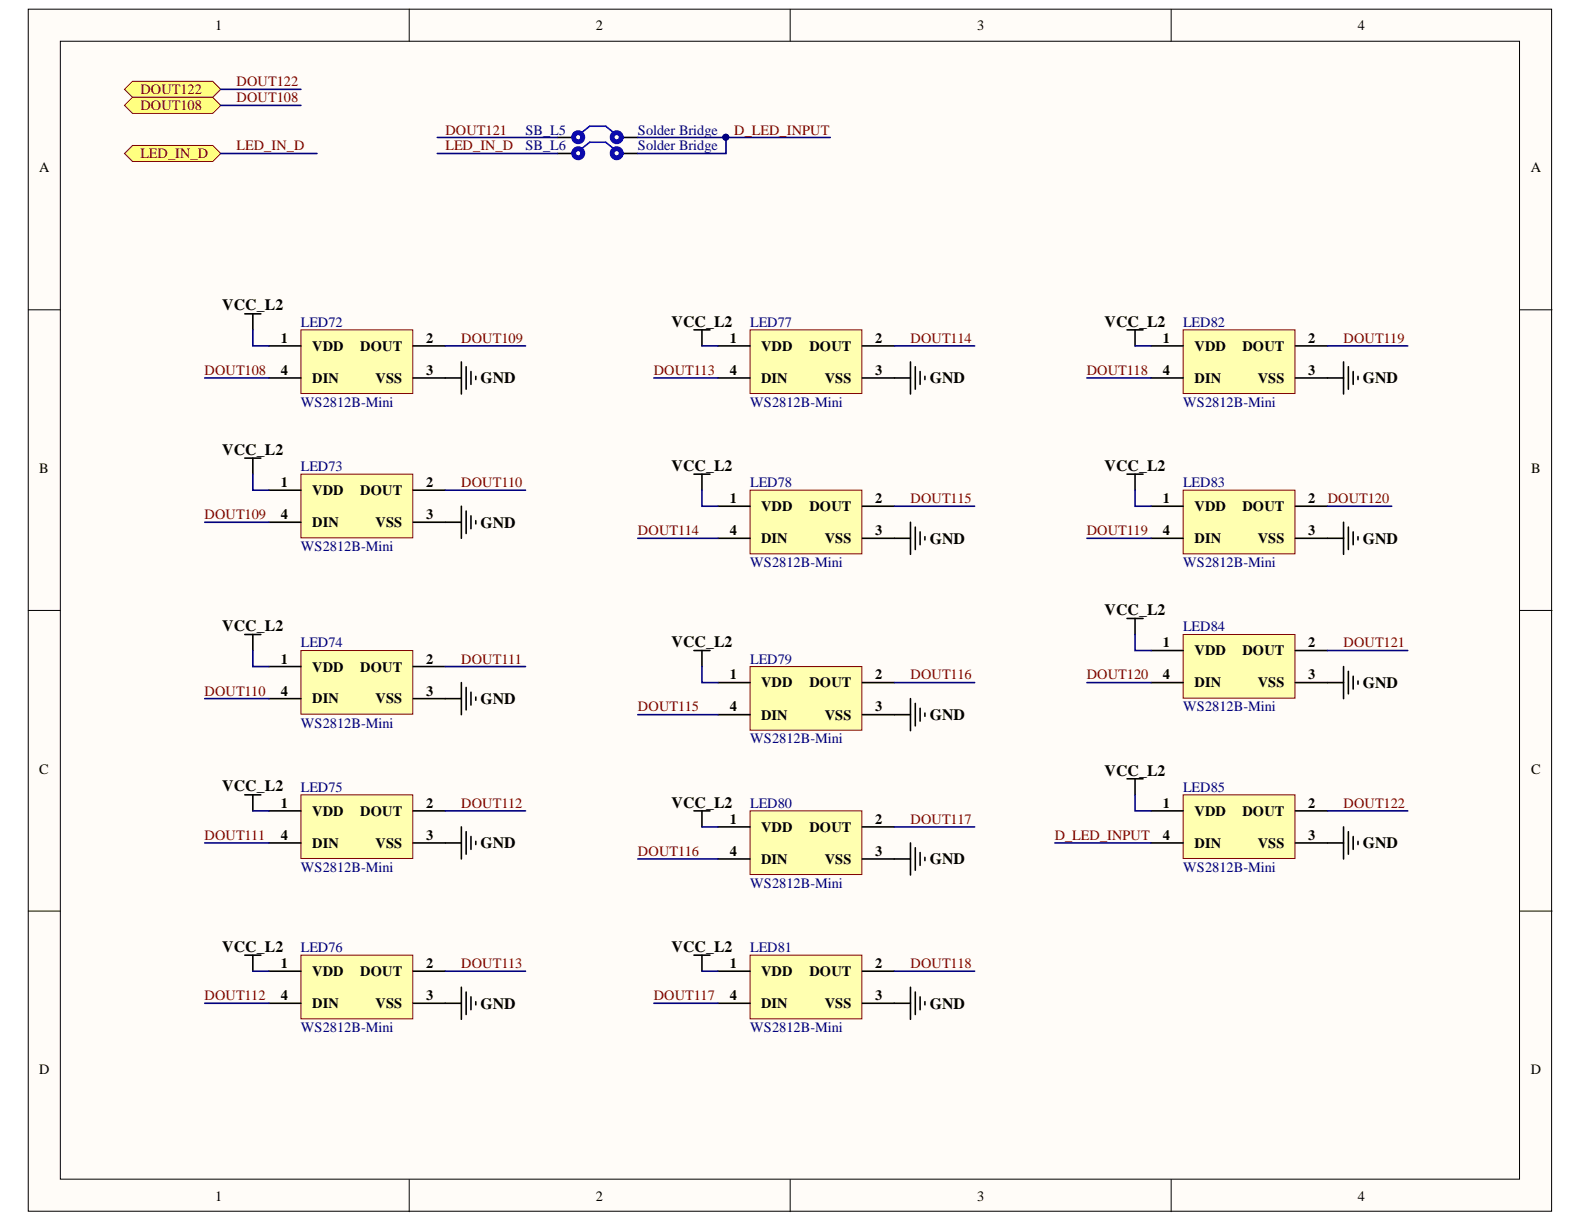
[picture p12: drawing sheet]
<svg xmlns="http://www.w3.org/2000/svg" width="279mm" height="216mm" viewBox="0 0 279 216" stroke-linecap="round" stroke-linejoin="round" font-family="sans-serif">
<g fill="#fffcf8" stroke="#000" stroke-width=".18">
<path d="M5 1.6h268.7v212h-268.7z"/>
<path d="M10.6 7.3h257.4v200.7h-257.4z"/>
</g>
<path d="M72.2 1.6v5.7M139.4 1.6v5.7M206.6 1.6v5.7M5 54.6h5.6M268.1 54.6h5.7M5 107.7h5.6M268.1 107.7h5.7M5 160.7h5.6M268.1 160.7h5.7M72.2 208.1v5.6M139.4 208.1v5.6M206.6 208.1v5.6" fill="none" stroke="#000" stroke-width=".18"/>
<path d="M53.1 83.6h19.7v11.3h-19.7z" fill="#ffffb0" stroke="#800000" stroke-width=".18"/>
<path d="M43.2 80.8h2.8M44.6 80.8v2.8M47.4 86.5h5.7M47.4 92.1h5.7M72.9 86.5h5.6M72.9 92.1h8.5M81.4 89.3v5.6M82.2 90.1v4M83.1 91v2.3M83.9 91.8v.6" fill="none" stroke="#000" stroke-width=".28"/>
<path d="M53.1 58.2h19.7v11.2h-19.7z" fill="#ffffb0" stroke="#800000" stroke-width=".18"/>
<path d="M43.2 55.4h2.8M44.6 55.4v2.8M47.4 61h5.7M47.4 66.7h5.7M72.9 61h5.6M72.9 66.7h8.5M81.4 63.8v5.7M82.2 64.7v3.9M83.1 65.5v2.3M83.9 66.4v.6" fill="none" stroke="#000" stroke-width=".28"/>
<path d="M53.1 114.7h19.7v11.3h-19.7z" fill="#ffffb0" stroke="#800000" stroke-width=".18"/>
<path d="M43.2 111.9h2.8M44.6 111.9v2.8M47.4 117.6h5.7M72.9 117.6h5.6M47.4 123.2h5.7M72.9 123.2h8.5M81.4 120.4v5.7M82.2 121.3v3.9M83.1 122.1v2.3M83.9 122.9v.6" fill="none" stroke="#000" stroke-width=".28"/>
<path d="M53.1 140.2h19.7v11.2h-19.7z" fill="#ffffb0" stroke="#800000" stroke-width=".18"/>
<path d="M43.2 140.2h2.8M44.6 140.2v2.8M47.4 143h5.7M47.4 148.7h5.7M72.9 143h5.6M72.9 148.7h8.5M81.4 145.9v5.6M82.2 146.7v4M83.1 147.6v2.2M83.9 148.4v.6" fill="none" stroke="#000" stroke-width=".28"/>
<path d="M53.1 168.5h19.7v11.2h-19.7z" fill="#ffffb0" stroke="#800000" stroke-width=".18"/>
<path d="M43.2 168.5h2.8M44.6 168.5v2.8M47.4 171.3h5.7M47.4 177h5.7M72.9 171.3h5.6M72.9 177h8.5M81.4 174.1v5.7M82.2 175v3.9M83.1 175.8v2.3M83.9 176.7v.5" fill="none" stroke="#000" stroke-width=".28"/>
<path d="M132.3 58.2h19.7v11.2h-19.7z" fill="#ffffb0" stroke="#800000" stroke-width=".18"/>
<path d="M122.4 58.2h2.8M123.8 58.2v2.8M126.6 61h5.7M126.6 66.7h5.7M152.1 61h5.7M152.1 66.7h8.5M160.6 63.8v5.7M161.4 64.7v3.9M162.3 65.5v2.3M163.1 66.4v.6" fill="none" stroke="#000" stroke-width=".28"/>
<path d="M132.3 86.5h19.7v11.2h-19.7z" fill="#ffffb0" stroke="#800000" stroke-width=".18"/>
<path d="M122.4 83.6h2.8M123.8 83.6v2.9M126.6 89.3h5.7M126.6 94.9h5.7M152.1 89.3h5.7M152.1 94.9h8.5M160.6 92.1v5.7M161.4 93v3.9M162.3 93.8v2.3M163.1 94.7v.5" fill="none" stroke="#000" stroke-width=".28"/>
<path d="M132.3 117.6h19.7v11.2h-19.7z" fill="#ffffb0" stroke="#800000" stroke-width=".18"/>
<path d="M122.4 114.7h2.8M123.8 114.7v2.9M126.6 120.4h5.7M126.6 126.1h5.7M152.1 120.4h5.7M152.1 126.1h8.5M160.6 123.2v5.7M161.4 124.1v3.9M162.3 124.9v2.3M163.1 125.8v.5" fill="none" stroke="#000" stroke-width=".28"/>
<path d="M132.3 143h19.7v11.3h-19.7z" fill="#ffffb0" stroke="#800000" stroke-width=".18"/>
<path d="M122.4 143h2.8M123.8 143v2.9M126.6 145.9h5.7M126.6 151.5h5.7M152.1 145.9h5.7M152.1 151.5h8.5M160.6 148.7v5.6M161.4 149.5v4M162.3 150.4v2.2M163.1 151.2v.6" fill="none" stroke="#000" stroke-width=".28"/>
<path d="M132.3 168.5h19.7v11.2h-19.7z" fill="#ffffb0" stroke="#800000" stroke-width=".18"/>
<path d="M122.4 168.5h2.8M123.8 168.5v2.8M126.6 171.3h5.7M126.6 177h5.7M152.1 171.3h5.7M152.1 177h8.5M160.6 174.1v5.7M161.4 175v3.9M162.3 175.8v2.3M163.1 176.7v.5" fill="none" stroke="#000" stroke-width=".28"/>
<path d="M208.7 58.2h19.7v11.2h-19.7z" fill="#ffffb0" stroke="#800000" stroke-width=".18"/>
<path d="M198.8 58.2h2.8M200.2 58.2v2.8M203 61h5.7M203 66.7h5.7M228.5 61h5.7M228.5 66.7h8.5M237 63.8v5.7M237.8 64.7v3.9M238.7 65.5v2.3M239.5 66.4v.6" fill="none" stroke="#000" stroke-width=".28"/>
<g fill="#ffff80" stroke="#800000" stroke-width=".18">
<path d="M22 15.8l1.4-1.5h14.1l1.4 1.5-1.4 1.4h-14.1z" fill-rule="evenodd"/>
<path d="M22 18.6l1.4-1.4h14.1l1.4 1.4-1.4 1.4h-14.1z" fill-rule="evenodd"/>
</g>
<path d="M208.7 86.5h19.7v11.2h-19.7z" fill="#ffffb0" stroke="#800000" stroke-width=".18"/>
<path d="M198.8 83.6h2.8M200.2 83.6v2.9M203 89.3h5.7M203 94.9h5.7M228.5 89.3h5.7M228.5 94.9h8.5M237 92.1v5.7M237.8 93v3.9M238.7 93.8v2.3M239.5 94.7v.5" fill="none" stroke="#000" stroke-width=".28"/>
<path d="M208.7 111.9h19.7v11.2h-19.7z" fill="#ffffb0" stroke="#800000" stroke-width=".18"/>
<path d="M198.8 109.1h2.8M200.2 109.1v2.8M203 114.7h5.7M228.5 114.7h5.7M237 117.6v5.6M237.8 118.4v4M238.7 119.3v2.2M203 120.4h5.7M228.5 120.4h8.5M239.5 120.1v.6" fill="none" stroke="#000" stroke-width=".28"/>
<path d="M208.7 140.2h19.7v11.2h-19.7z" fill="#ffffb0" stroke="#800000" stroke-width=".18"/>
<g fill="none" stroke="#000" stroke-width=".28">
<path d="M98.4 24.2h2.8M98.4 27.1h2.8M109.7 24.2h2.8M109.7 27.1h2.8M198.8 137.4h2.8M200.2 137.4v2.8M203 143h5.7M203 148.7h5.7M228.5 143h5.7M228.5 148.7h8.5M237 145.9v5.6M237.8 146.7v4"/>
<path d="M238.7 147.6v2.2M239.5 148.4v.6"/>
</g>
<g fill="none" stroke="#000080" stroke-width=".28">
<path d="M38.9 18.6h14.2M38.9 15.8h14.2M77.1 27.1h21.3M77.1 24.2h21.3M112.5 24.2h34M128.1 24.2v2.9h-15.6M44.6 58.2v2.8h2.8M36.1 66.7h11.3M78.5 61h14.2M115.3 66.7h11.3M123.8 61h2.8M157.8 61h14.1"/>
<path d="M191.7 66.7h11.3M200.2 61h2.8M234.2 61h14.1M36.1 92.1h11.3M44.6 83.6v2.9h2.8M78.5 86.5h14.2M112.5 94.9h14.1M123.8 86.5v2.8h2.8M157.8 89.3h14.1M191.7 94.9h11.3M200.2 86.5v2.8h2.8M234.2 89.3h11.3"/>
<path d="M44.6 114.7v2.9h2.8M78.5 117.6h14.2M123.8 117.6v2.8h2.8M200.2 111.9v2.8h2.8M234.2 114.7h14.1M36.1 123.2h11.3M112.5 126.1h14.1M157.8 120.4h14.1M191.7 120.4h11.3M36.1 148.7h11.3M44.6 143h2.8M78.5 143h14.2"/>
<path d="M112.5 151.5h14.1M123.8 145.9h2.8M157.8 145.9h14.1M186.1 148.7h16.9M200.2 140.2v2.8h2.8M234.2 143h14.1M36.1 177h11.3M44.6 171.3h2.8M78.5 171.3h14.2M115.3 177h11.3M123.8 171.3h2.8M157.8 171.3h14.1"/>
</g>
<g fill="none" stroke="#00f" stroke-width=".85">
<circle cx="102" cy="27" r=".81"/>
<circle cx="102" cy="24.2" r=".81"/>
<circle cx="108.8" cy="27" r=".81"/>
<circle cx="108.8" cy="24.2" r=".81"/>
</g>
<path d="M102.6 23.4l1.4-1.1h2.8l1.5 1.1M102.6 26.2l1.4-1.1h2.8l1.5 1.1" fill="none" stroke="#00f" stroke-width=".28"/>
<circle cx="128" cy="24.2" r=".52" fill="#000080" stroke="#000080" stroke-width=".18"/>
<path d="M22 27.1l1.4-1.4h14.1l1.4 1.4-1.4 1.4h-14.1z" fill-rule="evenodd" fill="#ffff80" stroke="#800000" stroke-width=".18"/>
<path d="M38.9 27.1h17" fill="none" stroke="#000080" stroke-width=".28"/>
<g font-size="2.8">
<text x="39.2" y="54.7">VCC_L2</text>
<text x="118.4" y="57.6">VCC_L2</text>
<text x="194.8" y="57.6">VCC_L2</text>
<text x="84.7" y="67.6">GND</text>
<text x="164" y="67.6">GND</text>
<text x="240.4" y="67.6">GND</text>
<text x="39.2" y="80.2">VCC_L2</text>
<text x="118.4" y="83">VCC_L2</text>
<text x="194.8" y="83">VCC_L2</text>
<text x="84.7" y="93.1">GND</text>
<text x="164" y="95.9">GND</text>
<text x="240.4" y="95.9">GND</text>
<text x="39.2" y="111.3">VCC_L2</text>
<text x="194.8" y="108.5">VCC_L2</text>
<text x="118.4" y="114.2">VCC_L2</text>
<text x="84.7" y="124.2">GND</text>
<text x="240.4" y="121.3">GND</text>
<text x="164" y="127">GND</text>
<text x="194.8" y="136.8">VCC_L2</text>
<text x="39.2" y="139.6">VCC_L2</text>
<text x="118.4" y="142.5">VCC_L2</text>
<text x="84.7" y="149.6">GND</text>
<text x="240.4" y="149.6">GND</text>
<text x="164" y="152.4">GND</text>
<text x="39.2" y="167.9">VCC_L2</text>
<text x="118.4" y="167.9">VCC_L2</text>
<text x="84.7" y="177.9">GND</text>
<text x="164" y="177.9">GND</text>
</g>
<g font-size="2.5">
<text x="37.9" y="5.3">1</text>
<text x="105.1" y="5.3">2</text>
<text x="172.4" y="5.3">3</text>
<text x="239.5" y="5.3">4</text>
<text x="6.9" y="30.4">A</text>
<text x="270" y="30.4">A</text>
<text x="49.5" y="60.5">1</text>
<text x="55.1" y="61.9">VDD</text>
<text x="63.5" y="61.9">DOUT</text>
<text x="75.2" y="60.5">2</text>
<text x="128.8" y="60.5">1</text>
<text x="134.2" y="61.9">VDD</text>
<text x="142.8" y="61.9">DOUT</text>
<text x="154.4" y="60.5">2</text>
<text x="205.1" y="60.5">1</text>
<text x="210.7" y="61.9">VDD</text>
<text x="219.2" y="61.9">DOUT</text>
<text x="230.7" y="60.5">2</text>
<text x="49.5" y="66.1">4</text>
<text x="55.1" y="67.6">DIN</text>
<text x="66.2" y="67.6">VSS</text>
<text x="75.2" y="66.1">3</text>
<text x="128.8" y="66.1">4</text>
<text x="134.2" y="67.6">DIN</text>
<text x="145.5" y="67.6">VSS</text>
<text x="154.4" y="66.1">3</text>
<text x="205.1" y="66.1">4</text>
<text x="210.7" y="67.6">DIN</text>
<text x="221.9" y="67.6">VSS</text>
<text x="230.7" y="66.1">3</text>
<text x="6.9" y="83.4">B</text>
<text x="270.1" y="83.4">B</text>
<text x="49.5" y="85.9">1</text>
<text x="55.1" y="87.3">VDD</text>
<text x="63.5" y="87.3">DOUT</text>
<text x="75.2" y="85.9">2</text>
<text x="128.8" y="88.8">1</text>
<text x="154.4" y="88.8">2</text>
<text x="205.1" y="88.8">1</text>
<text x="230.7" y="88.8">2</text>
<text x="49.5" y="91.5">4</text>
<text x="55.1" y="93">DIN</text>
<text x="66.2" y="93">VSS</text>
<text x="75.2" y="91.5">3</text>
<text x="128.8" y="94.4">4</text>
<text x="134.2" y="90.2">VDD</text>
<text x="134.2" y="95.8">DIN</text>
<text x="142.8" y="90.2">DOUT</text>
<text x="145.5" y="95.8">VSS</text>
<text x="154.4" y="94.4">3</text>
<text x="205.1" y="94.4">4</text>
<text x="210.7" y="90.2">VDD</text>
<text x="210.7" y="95.8">DIN</text>
<text x="219.2" y="90.2">DOUT</text>
<text x="221.9" y="95.8">VSS</text>
<text x="230.7" y="94.4">3</text>
<text x="49.5" y="117">1</text>
<text x="55.1" y="118.5">VDD</text>
<text x="63.5" y="118.5">DOUT</text>
<text x="75.2" y="117">2</text>
<text x="128.8" y="119.8">1</text>
<text x="154.4" y="119.8">2</text>
<text x="205.1" y="114.2">1</text>
<text x="205.1" y="119.8">4</text>
<text x="210.7" y="115.6">VDD</text>
<text x="219.2" y="115.6">DOUT</text>
<text x="230.7" y="114.2">2</text>
<text x="230.7" y="119.8">3</text>
<text x="49.5" y="122.7">4</text>
<text x="55.1" y="124.1">DIN</text>
<text x="66.2" y="124.1">VSS</text>
<text x="75.2" y="122.7">3</text>
<text x="128.8" y="125.5">4</text>
<text x="134.2" y="121.3">VDD</text>
<text x="142.8" y="121.3">DOUT</text>
<text x="154.4" y="125.5">3</text>
<text x="210.7" y="121.3">DIN</text>
<text x="221.9" y="121.3">VSS</text>
<text x="134.2" y="126.9">DIN</text>
<text x="145.5" y="126.9">VSS</text>
<text x="6.9" y="136.5">C</text>
<text x="270.1" y="136.5">C</text>
<text x="49.5" y="142.5">1</text>
<text x="55.1" y="143.9">VDD</text>
<text x="63.5" y="143.9">DOUT</text>
<text x="75.2" y="142.5">2</text>
<text x="205.1" y="142.5">1</text>
<text x="210.7" y="143.9">VDD</text>
<text x="219.2" y="143.9">DOUT</text>
<text x="230.7" y="142.5">2</text>
<text x="49.5" y="148.1">4</text>
<text x="55.1" y="149.6">DIN</text>
<text x="66.2" y="149.6">VSS</text>
<text x="75.2" y="148.1">3</text>
<text x="128.8" y="145.3">1</text>
<text x="134.2" y="146.7">VDD</text>
<text x="142.8" y="146.7">DOUT</text>
<text x="154.4" y="145.3">2</text>
<text x="205.1" y="148.1">4</text>
<text x="210.7" y="149.6">DIN</text>
<text x="221.9" y="149.6">VSS</text>
<text x="230.7" y="148.1">3</text>
<text x="128.8" y="151">4</text>
<text x="134.2" y="152.3">DIN</text>
<text x="145.5" y="152.3">VSS</text>
<text x="154.4" y="151">3</text>
<text x="49.5" y="170.8">1</text>
<text x="55.1" y="172.2">VDD</text>
<text x="63.5" y="172.2">DOUT</text>
<text x="75.2" y="170.8">2</text>
<text x="128.8" y="170.8">1</text>
<text x="134.2" y="172.2">VDD</text>
<text x="142.8" y="172.2">DOUT</text>
<text x="154.4" y="170.8">2</text>
<text x="49.5" y="176.4">4</text>
<text x="55.1" y="177.8">DIN</text>
<text x="66.2" y="177.8">VSS</text>
<text x="75.2" y="176.4">3</text>
<text x="128.8" y="176.4">4</text>
<text x="134.2" y="177.8">DIN</text>
<text x="145.5" y="177.8">VSS</text>
<text x="154.4" y="176.4">3</text>
<text x="6.9" y="189.5">D</text>
<text x="270" y="189.5">D</text>
<text x="37.9" y="211.8">1</text>
<text x="105.1" y="211.8">2</text>
<text x="172.4" y="211.8">3</text>
<text x="239.5" y="211.8">4</text>
</g>
<g font-size="2.5" fill="#800000">
<text x="24.8" y="16.6">DOUT122</text>
<text x="41.7" y="15.2">DOUT122</text>
<text x="24.8" y="19.4">DOUT108</text>
<text x="41.7" y="18.1">DOUT108</text>
<text x="78.6" y="23.7">DOUT121</text>
<text x="129.5" y="23.7">D_LED_INPUT</text>
<text x="24.8" y="28">LED_IN_D</text>
<text x="41.7" y="26.5">LED_IN_D</text>
<text x="78.6" y="26.5">LED_IN_D</text>
<text x="81.4" y="60.5">DOUT109</text>
<text x="160.6" y="60.5">DOUT114</text>
<text x="237" y="60.5">DOUT119</text>
<text x="36.1" y="66.1">DOUT108</text>
<text x="115.3" y="66.1">DOUT113</text>
<text x="191.7" y="66.1">DOUT118</text>
<text x="81.4" y="85.9">DOUT110</text>
<text x="160.6" y="88.8">DOUT115</text>
<text x="234.2" y="88.8">DOUT120</text>
<text x="36.1" y="91.5">DOUT109</text>
<text x="112.5" y="94.4">DOUT114</text>
<text x="191.7" y="94.4">DOUT119</text>
<text x="81.4" y="117">DOUT111</text>
<text x="160.6" y="119.8">DOUT116</text>
<text x="191.7" y="119.8">DOUT120</text>
<text x="237" y="114.2">DOUT121</text>
<text x="36.1" y="122.7">DOUT110</text>
<text x="112.5" y="125.5">DOUT115</text>
<text x="81.4" y="142.5">DOUT112</text>
<text x="237" y="142.5">DOUT122</text>
<text x="36.1" y="148.1">DOUT111</text>
<text x="160.6" y="145.3">DOUT117</text>
<text x="186" y="148.1">D_LED_INPUT</text>
<text x="112.5" y="151">DOUT116</text>
<text x="81.4" y="170.8">DOUT113</text>
<text x="160.6" y="170.8">DOUT118</text>
<text x="36.1" y="176.4">DOUT112</text>
<text x="115.3" y="176.4">DOUT117</text>
</g>
<g font-size="2.5" fill="#000080">
<text x="92.7" y="23.7">SB_L5</text>
<text x="112.5" y="23.7">Solder Bridge</text>
<text x="92.7" y="26.5">SB_L6</text>
<text x="112.5" y="26.5">Solder Bridge</text>
<text x="53.1" y="57.6">LED72</text>
<text x="132.3" y="57.6">LED77</text>
<text x="208.7" y="57.6">LED82</text>
<text x="53.1" y="71.8">WS2812B-Mini</text>
<text x="132.3" y="71.8">WS2812B-Mini</text>
<text x="208.7" y="71.8">WS2812B-Mini</text>
<text x="53.1" y="83.1">LED73</text>
<text x="132.3" y="85.9">LED78</text>
<text x="208.7" y="85.9">LED83</text>
<text x="53.1" y="97.2">WS2812B-Mini</text>
<text x="132.3" y="100.1">WS2812B-Mini</text>
<text x="208.7" y="100.1">WS2812B-Mini</text>
<text x="208.7" y="111.4">LED84</text>
<text x="53.1" y="114.2">LED74</text>
<text x="132.3" y="117">LED79</text>
<text x="208.7" y="125.5">WS2812B-Mini</text>
<text x="53.1" y="128.4">WS2812B-Mini</text>
<text x="132.3" y="131.1">WS2812B-Mini</text>
<text x="53.1" y="139.7">LED75</text>
<text x="132.3" y="142.5">LED80</text>
<text x="208.7" y="139.7">LED85</text>
<text x="53.1" y="153.8">WS2812B-Mini</text>
<text x="208.7" y="153.8">WS2812B-Mini</text>
<text x="132.3" y="156.6">WS2812B-Mini</text>
<text x="53.1" y="168">LED76</text>
<text x="132.3" y="168">LED81</text>
<text x="53.1" y="182.1">WS2812B-Mini</text>
<text x="132.3" y="182.1">WS2812B-Mini</text>
</g>
</svg>
